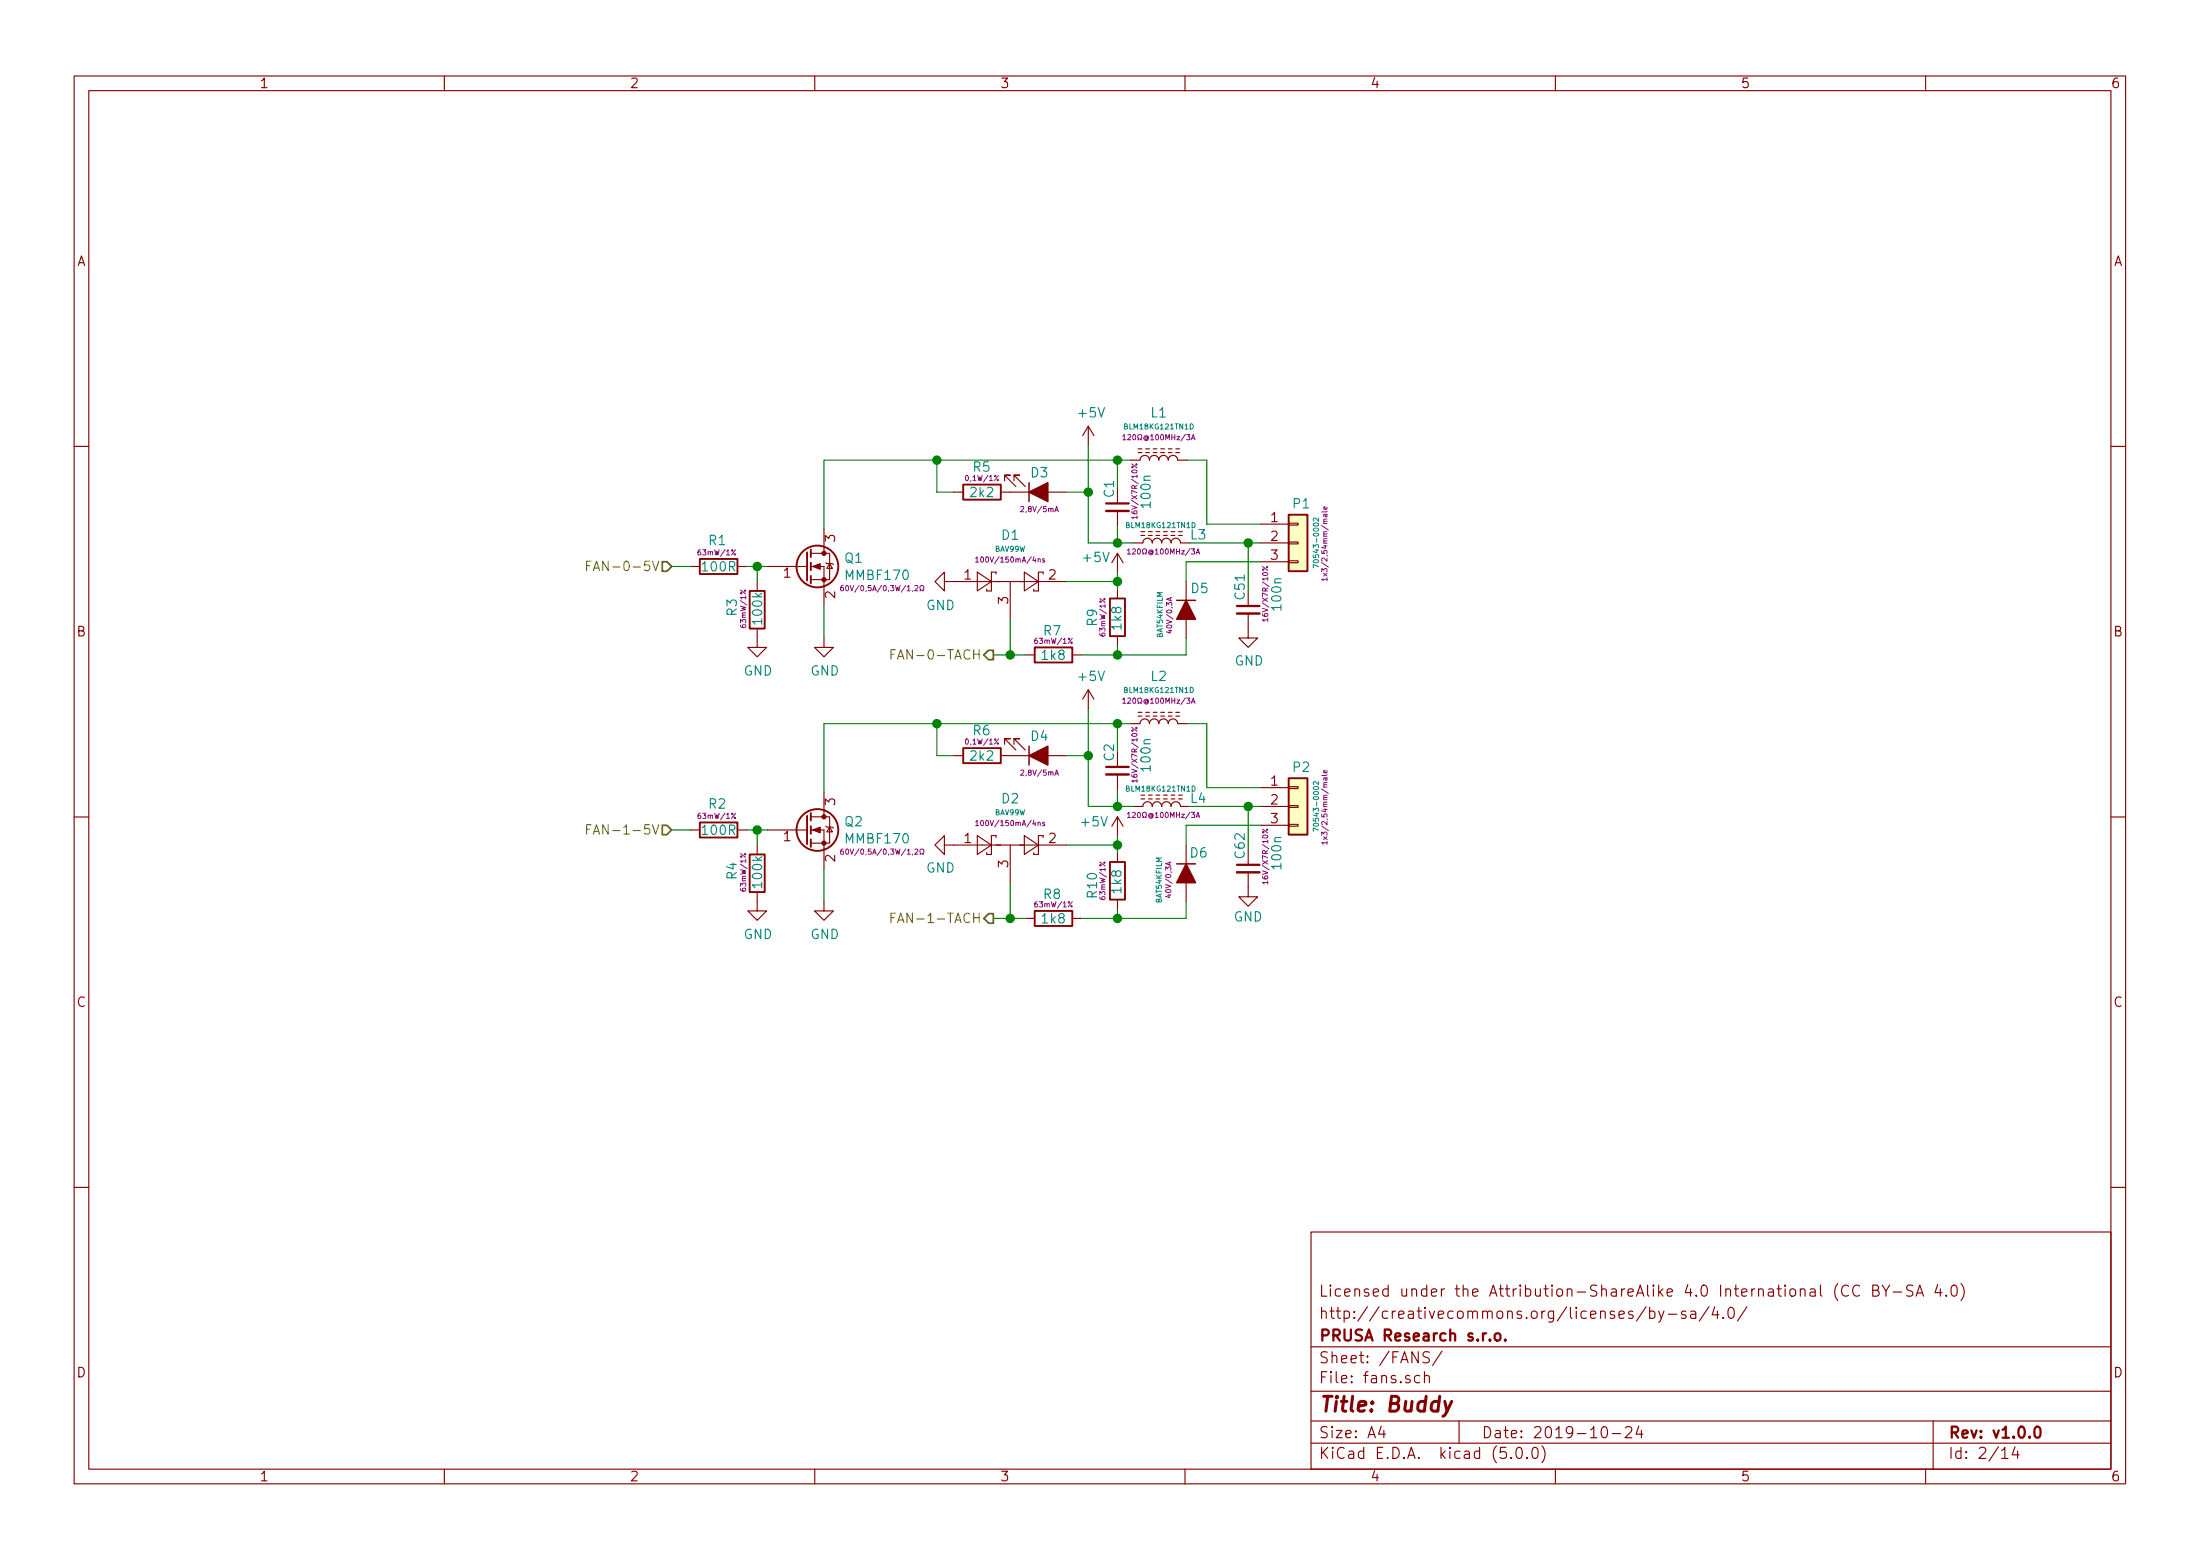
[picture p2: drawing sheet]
<svg xmlns="http://www.w3.org/2000/svg" width="297mm" height="210mm" viewBox="0 0 297 210" stroke-linecap="round" stroke-linejoin="round" font-family="sans-serif">
<g fill="none" stroke="#840000" stroke-width=".15">
<path d="M10 10.3h277v189.9h-277zM12 12.2h273v186.1h-273zM60 10.3v1.9M110 10.3v1.9M160 10.3v1.9M210 10.3v1.9M260 10.3v1.9M146.9 57.5l-.7 1.3M146.9 57.5v2.6M146.9 57.5l.8 1.3M10 60.2h2M93.2 76.4h1.3"/>
<path d="M99.6 76.4h1.2M102.2 78.5v1.3M103.6 76.4h5.4M109.5 76.4h1.8v5.1M109.5 74.7h1.8M111.3 74.7h.7v3.5h-2.5M111.3 71.4v3.3M111.5 75.9l.1 .2h.8l.1 .1M112 76.1l.4 .6h-.8zM127.5 78.5v-1.3l-1.3 1.3 1.3 1.3v-1.3h16.5M128.8 66.4h1.2M132 77.2l1.9 1.3-1.9 1.3z"/>
<path d="M134.5 77.5v-.3h-.6v2.6h-.7v-.3M135.1 66.4h8.9M135.6 64.9v-.8h.8h-.8l1.6 1.6M136.4 78.5v5.1M136.9 64.9v-.8h.8h-.8l1.5 1.6M138.3 77.2l1.9 1.3-1.9 1.3zM140.8 77.5v-.3h-.6v2.6h-.6v-.3M150.9 65.9v2M150.9 69v2M150.9 74.7v2.5M150.9 79.5v1.3M150.9 74.7l-.8 1.2"/>
<path d="M150.9 74.7l.7 1.2M152.7 62.1h1.2a.63 .63 0 0 1 .7-.6 .63 .63 0 0 1 .6 .6 .63 .63 0 0 1 .6-.6 .63 .63 0 0 1 .7 .6 .63 .63 0 0 1 .6-.6 .63 .63 0 0 1 .6 .6 .63 .63 0 0 1 .7-.6 .63 .63 0 0 1 .6 .6h1.3M153 73.3h1.3a.63 .63 0 0 1 .6-.7 .63 .63 0 0 1 .7 .7 .63 .63 0 0 1 .6-.7 .63 .63 0 0 1 .6 .7 .63 .63 0 0 1 .7-.7 .63 .63 0 0 1 .6 .7 .63 .63 0 0 1 .6-.7 .63 .63 0 0 1 .7 .7h1.3M153.7 61.1h.5M153.7 60.6h.5M154.1 72.3h.5M154.1 71.7h.5M154.7 61.1h.5M154.7 60.6h.5M155.1 72.3h.5M155.1 71.7h.5M155.7 61.1h.5"/>
<path d="M155.7 60.6h.5M156.1 72.3h.5M156.1 71.7h.5M156.7 61.1h.5M156.7 60.6h.5M157.1 72.3h.5M157.1 71.7h.5M157.7 61.1h.5M157.7 60.6h.5M158.1 72.3h.5M158.1 71.7h.5M158.7 61.1h.6"/>
<path d="M158.7 60.6h.6M159.1 72.3h.5M159.1 71.7h.5M160.1 78.5v7.6M168.5 79.8v2M170.2 70.7h3.8M170.2 73.3h3.8M170.2 75.8h3.8M174 75.7h1.3v.2h-1.3zM174 73.1h1.3v.3h-1.3zM174 70.6h1.3v.3h-1.3zM285 60.2h2"/>
<path d="M102.2 84.8v2.6h1.3l-1.3 1.2-1.2-1.2h1.2M111.3 86.1v1.3h1.2l-1.2 1.2-1.3-1.2h1.3M138.4 88.4h1.3M144.8 88.4h1.2M146.9 93.1v2.5M146.9 93.1l-.7 1.3M146.9 93.1l.8 1.3M150.9 85.8v1.3M152.7 97.7h1.2a.63 .63 0 0 1 .7-.7 .63 .63 0 0 1 .6 .7 .63 .63 0 0 1 .6-.7 .63 .63 0 0 1 .7 .7 .63 .63 0 0 1 .6-.7 .63 .63 0 0 1 .6 .7 .63 .63 0 0 1 .7-.7 .63 .63 0 0 1 .6 .7h1.3M153.7 96.6h.5M153.7 96.1h.5M154.7 96.6h.5"/>
<path d="M154.7 96.1h.5M155.7 96.6h.5M155.7 96.1h.5M156.7 96.6h.5M156.7 96.1h.5M157.7 96.6h.5M157.7 96.1h.5M158.7 96.6h.6M158.7 96.1h.6M168.5 82.8v3.3h1.3l-1.3 1.3-1.2-1.3h1.2M10 110.3h2M93.2 112h1.3"/>
<path d="M99.6 112h1.2M102.2 114v1.3M103.6 112h5.4M109.5 110.2h1.8M109.5 112h1.8v5.1M111.3 110.2h.7v3.6h-2.5M111.3 106.9v3.3M111.5 111.5l.1 .1h.8l.1 .2M112 111.6l.4 .7h-.8zM127.5 114v-1.2l-1.3 1.2 1.3 1.3v-1.3h16.5M128.8 102h1.2M132 112.8l1.9 1.2-1.9 1.3z"/>
<path d="M134.5 113v-.2h-.6v2.5h-.7v-.2M135.1 102h8.9M135.6 100.5v-.8h.8h-.8l1.6 1.5M136.4 114v5.1M136.9 100.5v-.8h.8h-.8l1.5 1.5M138.3 112.8l1.9 1.2-1.9 1.3zM140.8 113v-.2h-.6v2.5h-.6v-.2M150.9 101.5v2M150.9 104.5v2M150.9 110.2v2.6M150.9 115.1v1.2M150.9 110.2l-.8 1.3"/>
<path d="M150.9 110.2l.7 1.3M153 108.8h1.3a.63 .63 0 0 1 .6-.6 .63 .63 0 0 1 .7 .6 .63 .63 0 0 1 .6-.6 .63 .63 0 0 1 .6 .6 .63 .63 0 0 1 .7-.6 .63 .63 0 0 1 .6 .6 .63 .63 0 0 1 .6-.6 .63 .63 0 0 1 .7 .6h1.3M154.1 107.8h.5M154.1 107.3h.5M155.1 107.8h.5M155.1 107.3h.5M156.1 107.8h.5M156.1 107.3h.5M157.1 107.8h.5M157.1 107.3h.5M158.1 107.8h.5M158.1 107.3h.5"/>
<path d="M159.1 107.8h.5M159.1 107.3h.5M160.1 114v7.7M168.5 117.7v3.3h1.3l-1.3 1.3-1.2-1.3h1.2M168.5 114.7v2M170.2 106.3h3.8M170.2 108.8h3.8M170.2 111.4h3.8M174 111.2h1.3v.3h-1.3zM174 108.7h1.3v.3h-1.3zM174 106.2h1.3v.2h-1.3zM285 110.3h2"/>
<path d="M102.2 120.4v2.5h1.3l-1.3 1.3-1.2-1.3h1.2M111.3 121.7v1.2h1.2l-1.2 1.3-1.3-1.3h1.3M138.4 123.9h1.3M144.8 123.9h1.2M150.9 121.4v1.3M10 160.2h2M177 166.3h108v32h-108zM222.2 176.3l-1.2 2M222.7 177a.53 .53 0 0 1 .7 .1v.7a.53 .53 0 0 1-.7 0M222.7 176.4v1.5M224 176.9l.3 1M224.7 176.9l-.5 1.4-.2 .1"/>
<path d="M225.2 177.4h1.2M227.6 177l-.4-.1-.2 .3a.48 .48 0 0 0 .6 .3l.1 .1-.1 .2-.1 .1-.5-.1M228.3 177l.1-.1 .5 .1 .1 .9M229 177.3l-.6 .1a.29 .29 0 0 0-.2 .2 .29 .29 0 0 0 .2 .3l.6-.1M230.7 176.3l-1.3 2M231.5 176.3l-.3 1.1h.9M231.9 176.9v1M232.7 177.8v.1l-.1-.1h.1v.1M233.5 176.6a.35 .35 0 0 1 .3-.2 .35 .35 0 0 1 .3 .3 .77 .77 0 0 1-.4 1.2 .9 .9 0 0 1-.2-1.3zM235.9 176.3l-1.3 2M248.1 173.2a1.79 1.79 0 0 0 0 2.3M249.6 173.6a.6 .6 0 0 0-.8 0 .6 .6 0 0 0-.2 .7 .58 .58 0 0 0 .3 .6 .58 .58 0 0 0 .7-.1"/>
<path d="M251.1 173.6a.6 .6 0 0 0-.8 0 .6 .6 0 0 0-.2 .7 .58 .58 0 0 0 .3 .6 .58 .58 0 0 0 .7-.1M252.9 174.1h.5a.36 .36 0 0 0 .3-.3 .36 .36 0 0 0-.3-.4h-.5v1.5h.5a.4 .4 0 0 0 .3-.4 .4 .4 0 0 0-.3-.4M254.1 173.4l.5 .8 .5-.8M254.6 174.2v.7M255.6 174.4h1.2M258.3 173.5l-.2-.1-.5 .1a.36 .36 0 0 0-.2 .4 .36 .36 0 0 0 .3 .2 .53 .53 0 0 1 .6 .4 .33 .33 0 0 1-.3 .4l-.6-.1M258.7 174.9l.5-1.5 .5 1.5M258.9 174.5h.7M261.6 173.3l-.3 1.1h.9M262 173.9v1M262.8 174.8v.1l-.1-.1h.1v.1M263.6 173.6a.37 .37 0 0 1 .3-.2 .37 .37 0 0 1 .3 .3l.1 .3a.72 .72 0 0 1-.4 .9l-.3-.1a1.2 1.2 0 0 1 0-1.2z"/>
<path d="M264.8 173.2a1.71 1.71 0 0 1 0 2.3M285 160.2h2M60 198.3v1.9M110 198.3v1.9M160 198.3v1.9M177 194.8h108M177 191.8h108M177 187.8h108M177 181.8h108M186.5 192.5l-.4 1h1M186.8 193v1M191.7 185.7l-.4-.1-.3 .3 .1 .6 .2 .1 .4-.1"/>
<path d="M192.3 185.7a.41 .41 0 0 1 .7 .1v.8M192.3 185.1v1.5M193 182.5l-.2-.1-.5 .1a.35 .35 0 0 0-.2 .4 .35 .35 0 0 0 .3 .2 .53 .53 0 0 1 .6 .5l-.1 .2a.66 .66 0 0 1-.8 0M194.7 182.3l-1.3 2M197 191.8v3M204 196.7h.1l-.1 .1v-.1v.1M204.8 195.5a.35 .35 0 0 1 .4-.2 .35 .35 0 0 1 .3 .3 .78 .78 0 0 1-.4 1.2 .87 .87 0 0 1-.3-1.3zM206.2 196.7v.1l-.1-.1h.1v.1M207 195.4a.37 .37 0 0 1 .6 .2l.1 .3a.72 .72 0 0 1-.4 .9l-.3-.1a1.26 1.26 0 0 1 0-1.3zM208.2 195.1a1.71 1.71 0 0 1 0 2.3M210 198.3v1.9M216.3 192.7a.35 .35 0 0 1 .4-.2 .35 .35 0 0 1 .3 .3 .78 .78 0 0 1-.4 1.2 .87 .87 0 0 1-.3-1.3z"/>
<path d="M217.7 193.5h1.1M219.5 192.7l.2-.2h.3a.41 .41 0 0 1 .3 .7l-.9 .8h.9M221.3 192.5l-.4 1h.9M221.6 193v1M260 198.3v1.9M261 191.8v6.5M270.3 195.8l.3-.3 .1-.2v1.5M270.3 196.8h.8M272.1 195.2l-.4 1.1h.9M272.4 195.8v1"/>
</g>
<path d="M149.4 67.9h3M167 81.8h3.1M149.4 103.5h3M167 116.7h3.1M201.9 180.1a.41 .41 0 0 1 .7 .1v.4a.41 .41 0 0 1-.4 .3 .41 .41 0 0 1-.4-.3zM203.2 180.8h.1l-.1 .1v-.1v.1M274.9 192.6a.37 .37 0 0 1 .6 .2v.3a.72 .72 0 0 1-.3 .9l-.3-.1a1.14 1.14 0 0 1 0-1.3z" fill="none" stroke="#840000" stroke-width=".3"/>
<path d="M196 189.1l-.9 1.8-.3 .2" fill="none" stroke="#840000" stroke-width=".41"/>
<g fill="#ffffc2" stroke="#ffffc2" stroke-width=".14">
<path d="M174 69.5h2.5v7.6h-2.5z"/>
<path d="M174 105h2.5v7.6h-2.5z"/>
</g>
<g fill="none" stroke="#840000" stroke-width=".25">
<path d="M94.5 75.4h5.1v2.1h-5.1zM101.2 79.8h2.1v5h-2.1zM109 74.5v3.9M109.5 74.2v1M109.5 75.9v1.1M109.5 77.7v1M130 65.4h5.1v2h-5.1zM174 69.5h2.5v7.6h-2.5zM139.7 87.4h5.1v2h-5.1zM149.9 80.8h2v5h-2zM94.5 111h5.1v2h-5.1zM101.2 115.3h2.1v5.1h-2.1z"/>
<path d="M109 110.1v3.8M109.5 109.7v1M109.5 111.5v1M109.5 113.3v1M130 101h5.1v2h-5.1zM149.9 116.3h2v5.1h-2zM174 105h2.5v7.6h-2.5zM139.7 122.9h5.1v2.1h-5.1z"/>
<circle cx="110.4" cy="76.4" r="2.82"/>
<circle cx="110.4" cy="112" r="2.82"/>
</g>
<path d="M160.7 57.2a.36 .36 0 0 1 .4 .4 .36 .36 0 0 1-.4 .3zM161 70.5a.36 .36 0 0 1 .4 .4 .36 .36 0 0 1-.4 .3zM178 76.5l-.7-.3v.5M178 69.9v.5l-.5-.5-.2 .1 .1 .3M160.7 92.8a.36 .36 0 0 1 .4 .3 .36 .36 0 0 1-.4 .4zM161 106.1a.36 .36 0 0 1 .4 .3 .36 .36 0 0 1-.4 .4zM178 112l-.7-.3v.5M178 105.5v.4l-.5-.4-.2 .1 .1 .3" fill="none" stroke="#008484" stroke-width=".14"/>
<g fill="none" stroke="#840084" stroke-width=".14">
<path d="M151.6 58.8l.2-.2v.8M151.6 59.4h.4M152.3 58.7l.2-.1 .2 .2-.5 .6h.5M160.9 59.4l.2-.8 .2 .8M160.9 59.2h.4M113.8 79l-.2 .1-.1 .5 .1 .1h.3l-.1-.4h-.2l-.1 .1M114.2 79.1l.2-.1a.35 .35 0 0 1 .2 .4 .35 .35 0 0 1-.3 .3l-.1-.2zM123.5 79.1l.3-.1 .1 .2-.4 .5h.4M124.2 79.7h.2v-.1a.31 .31 0 0 1-.2-.4 .31 .31 0 0 1 .3-.2l.2 .2v.3l-.1 .1v.1h.1M131.7 75.4l.2-.2v.7M131.7 75.9h.4M140.2 75.5l.2-.1 .1 .5"/>
<path d="M141 75.4h-.2v.1l.3 .3-.1 .1-.2-.1M142.4 69.1l.3-.8 .2 .8M142.5 68.9h.3M152.2 74.3l.2-.2v.7M152.2 74.8h.4M152.8 62.6l.7 .5M152.9 74.1h.3l.1 .2-.4 .5h.4M153.4 62.6l.1 .1-.1 .1-.1-.1zM153.5 69.8h-.7l.2 .2M153.5 69.6v.4M161.5 74.8l.2-.7 .3 .7M161.6 74.6h.3"/>
<path d="M170.5 76.4l.7 .6M171 76.5h.2l-.1 .2-.1-.2zM178.7 77.4l.5 .3M179.1 68.4l.1 .2-.1 .1h-.4v-.3h.2v.3M179.2 78.2h-.7l.2 .2M179.2 69l-.1 .1h-.6M179.2 78v.4M179.2 77.4l-.5 .3M151.6 94.4l.2-.2v.7M151.6 94.9h.4M152.3 94.3l.2-.1 .2 .2-.5 .5h.5M152.8 98.2l.7 .5"/>
<path d="M153.4 98.2l.1 .1-.1 .1-.1-.1zM158 80.7v.3M158.2 80.6l-.7 .3 .7 .2M160.9 94.9l.2-.7 .2 .7M160.9 94.7h.4M171.2 83.7h-.7l.2 .2M171.2 83.5v.4M113.8 114.6h-.2l-.1 .6 .1 .1 .3-.1-.1-.3h-.2l-.1 .1M114.2 114.6h.2a.35 .35 0 0 1 .2 .3 .35 .35 0 0 1-.3 .4l-.1-.3zM123.5 114.6h.3l.1 .2-.4 .5h.4M124.2 115.3h.2v-.1a.31 .31 0 0 1-.2-.4 .31 .31 0 0 1 .3-.2l.2 .2v.3l-.1 .1v.1h.1M131.7 110.9l.2-.2v.7"/>
<path d="M131.7 111.4h.4M140.2 111h.2l.1 .4M141 111h-.2v.1l.3 .2-.1 .1h-.2M142.4 104.6l.3-.7 .2 .7M142.5 104.4h.3M152.2 109.8l.2-.2v.7M152.2 110.3h.4M152.9 109.7l.3-.1 .1 .2-.4 .5h.4M153.5 105.4h-.7l.2 .2M153.5 105.2v.4M157.9 116.4v.3M158.1 116.3l-.7 .3 .7 .2"/>
<path d="M161.5 110.3l.2-.7 .3 .7M161.6 110.1h.3M170.5 111.9l.7 .5M171 111.9l.2 .1-.1 .1-.1-.1zM171.2 119.1h-.7l.2 .2M171.2 118.9v.4M178.7 112.9l.5 .4M179.1 104l.1 .2-.1 .1h-.4v-.3h.2v.3M179.2 113.7h-.7l.2 .2M179.2 104.5l-.1 .1h-.6M179.2 113.5v.4M179.2 112.9l-.5 .4"/>
</g>
<g fill="none" stroke="#008400" stroke-width=".15">
<path d="M90.7 76.4h2.5M100.8 76.4h2.8M102.2 76.4v2.1M126.5 62.1v4.3h2.3M144 78.5h6.9M144 66.4h2.9M146.9 60.1v13.2h6.1M150.9 62.1v3.8M150.9 71v2.3M150.9 77.2v2.3M152.7 62.1h-41.4v9.3M160.3 62.1h2.6v8.6h7.3"/>
<path d="M160.7 73.3h9.5M168.5 73.3v6.5M170.2 75.8h-10.1v2.7M111.3 81.5v4.6M126.5 97.7v4.3h2.3M134.1 88.4h4.3M136.4 83.6v4.8M146.9 95.6v13.2h6.1M150.9 87.1v1.3M150.9 97.7v3.8M152.7 97.7h-41.4v9.2M160.1 86.1v2.3h-14.1"/>
<path d="M160.3 97.7h2.6v8.6h7.3M90.7 112h2.5M100.8 112h2.8M102.2 112v2M111.3 117.1v4.6M136.4 119.1v4.8M144 114h6.9M144 102h2.9M150.9 106.5v2.3M150.9 112.8v2.3M160.7 108.8h9.5M168.5 108.8v5.9"/>
<path d="M170.2 111.4h-10.1v2.6M134.1 123.9h4.3M150.9 122.7v1.2M160.1 121.7v2.2h-14.1"/>
</g>
<g fill="#008400" stroke="#008400" stroke-width=".25">
<circle cx="150.9" cy="73.3" r=".51"/>
<circle cx="150.9" cy="88.4" r=".51"/>
<circle cx="146.9" cy="66.4" r=".51"/>
<circle cx="150.9" cy="62.1" r=".51"/>
<circle cx="136.4" cy="88.4" r=".51"/>
<circle cx="150.9" cy="78.5" r=".51"/>
<circle cx="126.5" cy="62.1" r=".51"/>
<circle cx="102.2" cy="76.4" r=".51"/>
<circle cx="150.9" cy="108.8" r=".51"/>
<circle cx="150.9" cy="123.9" r=".51"/>
<circle cx="146.9" cy="102" r=".51"/>
<circle cx="150.9" cy="97.7" r=".51"/>
<circle cx="136.4" cy="123.9" r=".51"/>
<circle cx="150.9" cy="114" r=".51"/>
<circle cx="126.5" cy="97.7" r=".51"/>
<circle cx="102.2" cy="112" r=".51"/>
<circle cx="168.5" cy="73.3" r=".51"/>
<circle cx="168.5" cy="108.8" r=".51"/>
</g>
<path d="M138.9 65.1v2.6M158.9 81h2.5M138.9 100.7v2.5M158.9 116.6h2.5" fill="none" stroke="#840000" stroke-width=".2"/>
<g fill="#840000" stroke="#840000" stroke-width=".2">
<path d="M160.1 81l1.3 2.6h-2.5z"/>
<path d="M138.9 66.4l2.6-1.3v2.6z"/>
<path d="M160.1 116.6l1.3 2.5h-2.5z"/>
<path d="M138.9 102l2.6-1.3v2.5z"/>
</g>
<g fill="none" stroke="#848400" stroke-width=".15">
<path d="M79.2 76.3h.4M79.8 75.7h-.6v1.3M80.1 77l.4-1.3 .4 1.3M80.2 76.7h.6M120.3 88.3h.4M120.9 87.7h-.6v1.2M121.2 88.9l.4-1.2 .4 1.2M121.3 88.6h.6M79.2 111.9h.4M79.8 111.3h-.6v1.3M80.1 112.6l.4-1.3 .4 1.3M80.2 112.2h.6"/>
<path d="M120.3 123.8h.4M120.9 123.2h-.6v1.3M121.2 124.5l.4-1.3 .4 1.3M121.3 124.1h.6"/>
</g>
<path d="M89.4 75.8h.6l.7 .6-.7 .7h-.6zM133.5 87.8h.6v1.2h-.6l-.7-.6zM89.4 111.4h.6l.7 .6-.7 .6h-.6zM133.5 123.3h.6v1.3h-.6l-.7-.7z" fill="none" stroke="#848400" stroke-width=".25"/>
<path d="M149.4 69h3M167 82.8h3.1M149.4 104.5h3M167 117.7h3.1" fill="none" stroke="#840000" stroke-width=".33"/>
<g fill="#840000" stroke="#840000" stroke-width=".15">
<path d="M109.7 76.4l1-.3v.7z"/>
<path d="M109.7 112l1-.4v.8z"/>
<circle cx="111.3" cy="78.2" r=".28"/>
<circle cx="111.3" cy="74.7" r=".28"/>
<circle cx="111.3" cy="113.8" r=".28"/>
<circle cx="111.3" cy="110.2" r=".28"/>
</g>
<text font-size="2.8" fill="#840000" x="178" y="190.5">Title: Buddy</text>
<g font-size="2.1" fill="#840000">
<text x="178" y="178">http://creativecommons.org/licenses/by-sa/4.0/</text>
<text x="178" y="175">Licensed under the Attribution-ShareAlike 4.0 International (CC BY-SA 4.0)</text>
<text x="178" y="184">Sheet: /FANS/</text>
<text x="178" y="181">PRUSA Research s.r.o.</text>
<text x="178" y="186.7">File: fans.sch</text>
<text x="178" y="196.9">KiCad E.D.A. kicad (5.0.0)</text>
<text x="178" y="194.1">Size: A4</text>
<text x="200" y="194.1">Date: 2019-10-24</text>
<text x="263" y="194.1">Rev: v1.0.0</text>
<text x="263" y="196.9">Id: 2/14</text>
</g>
<g font-size="1.8" fill="#840000">
<text x="35" y="11.9">1</text>
<text x="85" y="11.9">2</text>
<text x="135" y="11.9">3</text>
<text x="185" y="11.9">4</text>
<text x="235" y="11.9">5</text>
<text x="285" y="11.9">6</text>
<text x="10.4" y="35.9">A</text>
<text x="285.4" y="35.9">A</text>
<text x="171.6" y="70.5">1</text>
<text x="105.8" y="78">1</text>
<text x="112.8" y="73.1" transform="rotate(-90 112.8 73.1)">3</text>
<text x="171.6" y="73">2</text>
<text x="171.6" y="75.6">3</text>
<text x="112.8" y="80.7" transform="rotate(-90 112.8 80.7)">2</text>
<text x="130.2" y="78.2">1</text>
<text x="136.1" y="81.5" transform="rotate(-90 136.1 81.5)">3</text>
<text x="141.6" y="78.2">2</text>
<text x="10.4" y="85.9">B</text>
<text x="285.4" y="85.9">B</text>
<text x="171.6" y="106">1</text>
<text x="105.8" y="113.5">1</text>
<text x="112.8" y="108.7" transform="rotate(-90 112.8 108.7)">3</text>
<text x="130.2" y="113.8">1</text>
<text x="141.6" y="113.8">2</text>
<text x="171.6" y="108.6">2</text>
<text x="171.6" y="111.1">3</text>
<text x="112.8" y="116.3" transform="rotate(-90 112.8 116.3)">2</text>
<text x="136.1" y="117.1" transform="rotate(-90 136.1 117.1)">3</text>
<text x="10.4" y="135.9">C</text>
<text x="285.4" y="135.9">C</text>
<text x="10.4" y="185.9">D</text>
<text x="285.4" y="185.9">D</text>
<text x="35" y="199.9">1</text>
<text x="85" y="199.9">2</text>
<text x="135" y="199.9">3</text>
<text x="185" y="199.9">4</text>
<text x="235" y="199.9">5</text>
<text x="285" y="199.9">6</text>
</g>
<g font-size="1.8" fill="#008484">
<text x="145.7" y="56.4">+5V</text>
<text x="155.4" y="56.4">L1</text>
<text x="131.4" y="63.7">R5</text>
<text x="139.2" y="64.4">D3</text>
<text x="131.1" y="67.1">2k2</text>
<text x="150.4" y="67.1" transform="rotate(-90 150.4 67.1)">C1</text>
<text x="155.4" y="68.4" transform="rotate(-90 155.4 68.4)">100n</text>
<text x="174.6" y="68.6">P1</text>
<text x="94.9" y="77.1">100R</text>
<text x="95.7" y="73.6">R1</text>
<text x="114.1" y="76">Q1</text>
<text x="135.3" y="72.9">D1</text>
<text x="146.4" y="75.9">+5V</text>
<text x="160.8" y="72.8">L3</text>
<text x="99.5" y="83.1" transform="rotate(-90 99.5 83.1)">R3</text>
<text x="114.3" y="78.3">MMBF170</text>
<text x="125" y="82.3">GND</text>
<text x="160.9" y="80.1">D5</text>
<text x="168.1" y="80.8" transform="rotate(-90 168.1 80.8)">C51</text>
<text x="173" y="82.2" transform="rotate(-90 173 82.2)">100n</text>
<text x="102.9" y="84.1" transform="rotate(-90 102.9 84.1)">100k</text>
<text x="140.7" y="89.1">1k8</text>
<text x="140.9" y="85.8">R7</text>
<text x="148.1" y="84.5" transform="rotate(-90 148.1 84.5)">R9</text>
<text x="151.4" y="84.9" transform="rotate(-90 151.4 84.9)">1k8</text>
<text x="166.7" y="89.8">GND</text>
<text x="100.4" y="91.2">GND</text>
<text x="109.4" y="91.2">GND</text>
<text x="145.7" y="91.9">+5V</text>
<text x="155.4" y="91.9">L2</text>
<text x="131.4" y="99.2">R6</text>
<text x="139.2" y="100">D4</text>
<text x="131.1" y="102.7">2k2</text>
<text x="150.4" y="102.7" transform="rotate(-90 150.4 102.7)">C2</text>
<text x="155.4" y="103.9" transform="rotate(-90 155.4 103.9)">100n</text>
<text x="174.6" y="104.2">P2</text>
<text x="94.9" y="112.7">100R</text>
<text x="95.7" y="109.1">R2</text>
<text x="114.1" y="111.5">Q2</text>
<text x="114.3" y="113.8">MMBF170</text>
<text x="135.3" y="108.4">D2</text>
<text x="146.1" y="111.6">+5V</text>
<text x="160.8" y="108.4">L4</text>
<text x="99.5" y="118.7" transform="rotate(-90 99.5 118.7)">R4</text>
<text x="102.9" y="119.7" transform="rotate(-90 102.9 119.7)">100k</text>
<text x="125" y="117.8">GND</text>
<text x="160.7" y="115.7">D6</text>
<text x="168.1" y="115.8" transform="rotate(-90 168.1 115.8)">C62</text>
<text x="173" y="117.1" transform="rotate(-90 173 117.1)">100n</text>
<text x="140.7" y="124.6">1k8</text>
<text x="140.9" y="121.3">R8</text>
<text x="148.1" y="121.1" transform="rotate(-90 148.1 121.1)">R10</text>
<text x="151.4" y="120.5" transform="rotate(-90 151.4 120.5)">1k8</text>
<text x="166.6" y="124.4">GND</text>
<text x="100.4" y="126.7">GND</text>
<text x="109.4" y="126.7">GND</text>
</g>
<g font-size="1.8" fill="#848400">
<text x="81.2" y="77.1">FAN-0-5V</text>
<text x="121.9" y="89">FAN-0-TACH</text>
<text x="81.2" y="112.6">FAN-1-5V</text>
<text x="121.9" y="124.6">FAN-1-TACH</text>
</g>
<g font-size="1" fill="#008484">
<text x="152" y="58">BLM18KG121TN1D</text>
<text x="152.2" y="71.3">BLM18KG121TN1D</text>
<text x="134.3" y="74.5">BAV99W</text>
<text x="178.1" y="75.9" transform="rotate(-90 178.1 75.9)">70543-0002</text>
<text x="157" y="86" transform="rotate(-90 157 86)">BAT54KFILM</text>
<text x="152" y="93.5">BLM18KG121TN1D</text>
<text x="152.2" y="106.8">BLM18KG121TN1D</text>
<text x="134.3" y="110">BAV99W</text>
<text x="178.1" y="111.5" transform="rotate(-90 178.1 111.5)">70543-0002</text>
<text x="156.9" y="121.8" transform="rotate(-90 156.9 121.8)">BAT54KFILM</text>
</g>
<g font-size="1" fill="#840084">
<text x="152.5" y="59.4">120@100MHz/3A</text>
<text x="130.6" y="64.9">0,1W/1%</text>
<text x="138.1" y="69.1">2,8V/5mA</text>
<text x="153.6" y="69.4" transform="rotate(-90 153.6 69.4)">16V/X7R/10%</text>
<text x="94.5" y="74.9">63mW/1%</text>
<text x="132.5" y="75.9">100V/150mA/4ns</text>
<text x="153.2" y="74.8">120@100MHz/3A</text>
<text x="179.2" y="77.5" transform="rotate(-90 179.2 77.5)">1x3/2,54mm/male</text>
<text x="115" y="79.8">60V/0,5A/0,3W/1,2</text>
<text x="171.2" y="83.3" transform="rotate(-90 171.2 83.3)">16V/X7R/10%</text>
<text x="100.7" y="84.5" transform="rotate(-90 100.7 84.5)">63mW/1%</text>
<text x="139.9" y="86.9">63mW/1%</text>
<text x="149.3" y="85.6" transform="rotate(-90 149.3 85.6)">63mW/1%</text>
<text x="158.3" y="85.1" transform="rotate(-90 158.3 85.1)">40V/0,3A</text>
<text x="152.5" y="95">120@100MHz/3A</text>
<text x="130.6" y="100.5">0,1W/1%</text>
<text x="138.1" y="104.7">2,8V/5mA</text>
<text x="153.6" y="105" transform="rotate(-90 153.6 105)">16V/X7R/10%</text>
<text x="94.5" y="110.5">63mW/1%</text>
<text x="132.5" y="111.5">100V/150mA/4ns</text>
<text x="153.2" y="110.4">120@100MHz/3A</text>
<text x="179.2" y="113" transform="rotate(-90 179.2 113)">1x3/2,54mm/male</text>
<text x="115" y="115.3">60V/0,5A/0,3W/1,2</text>
<text x="171.2" y="118.7" transform="rotate(-90 171.2 118.7)">16V/X7R/10%</text>
<text x="100.7" y="120" transform="rotate(-90 100.7 120)">63mW/1%</text>
<text x="139.9" y="122.4">63mW/1%</text>
<text x="149.3" y="121.2" transform="rotate(-90 149.3 121.2)">63mW/1%</text>
<text x="158.1" y="120.8" transform="rotate(-90 158.1 120.8)">40V/0,3A</text>
</g>
</svg>
